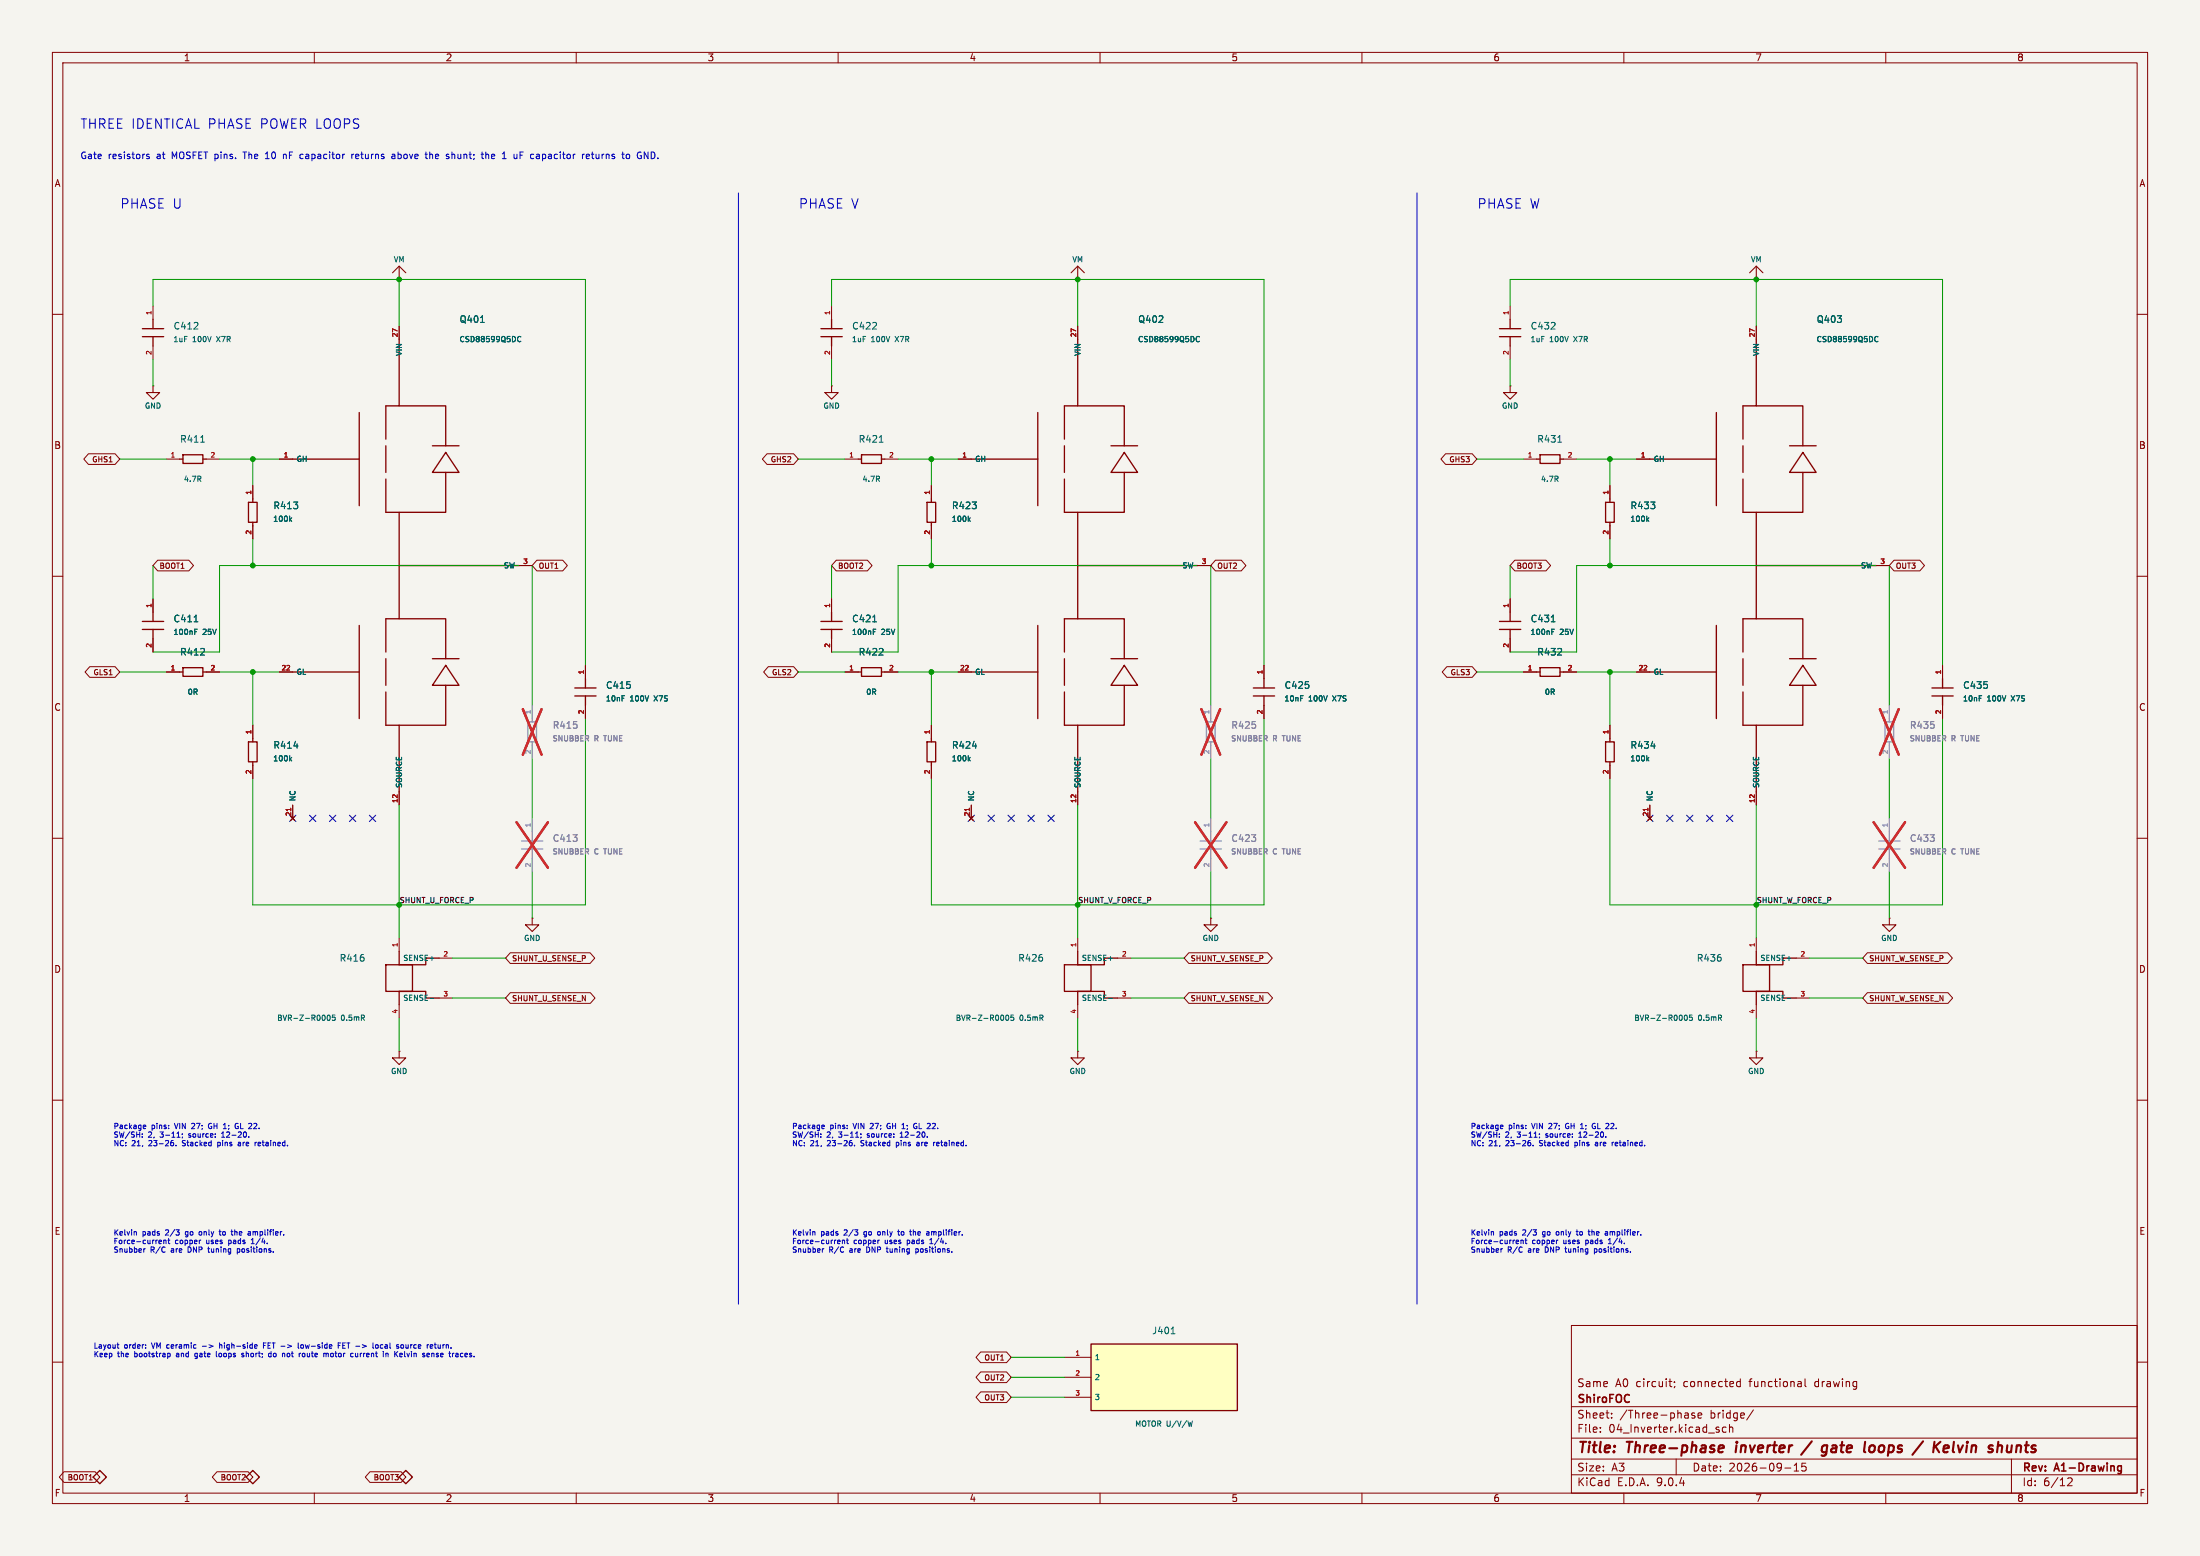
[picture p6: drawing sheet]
<svg xmlns="http://www.w3.org/2000/svg" width="420mm" height="297mm" viewBox="0 0 420 297" stroke-linecap="round" stroke-linejoin="round" font-family="sans-serif">
<path d="M0 0h420v297h-420z" fill="#f5f4ef" stroke="#f5f4ef" stroke-width=".19"/>
<g fill="none" stroke="#840000" stroke-width=".19">
<path d="M10 10h400v277h-400zM12 12h396v273h-396zM60 10v2M110 10v2M160 10v2M210 10v2M260 10v2M310 10v2M360 10v2M29.2 58.4v2.6M76.2 53.3h.1M158.7 58.4v2.6"/>
<path d="M205.7 53.3h.1M335.3 53.3h.1M10 60h2M29.2 73.7h.1M29.2 66v2.6M76.2 62.2v2.6M158.7 73.7h.1M158.7 66v2.6M205.7 62.2v2.6M335.3 62.2v2.6M408 60h2M31.7 87.6h2.6"/>
<path d="M39.4 87.6h2.5M48.3 92.7v2.6M53.3 87.6h2.6M161.3 87.6h2.5M168.9 87.6h2.5M177.8 92.7v2.6M182.9 87.6h2.5M290.8 87.6h2.6M298.4 87.6h2.6M307.3 92.7v2.6M312.4 87.6h2.6M10 110h2"/>
<path d="M29.2 114.3v2.5M48.3 100.3v2.6M99.1 108h2.5M158.7 114.3v2.5M177.8 100.3v2.6M228.6 108h2.5M288.3 114.3v2.5M307.3 100.3v2.6M358.1 108h2.6M408 110h2M29.2 121.9v2.6M31.7 128.3h2.6"/>
<path d="M39.4 128.3h2.5M48.3 138.4v2.6M53.3 128.3h2.6M111.8 127v2.5M111.8 134.6v2.6M158.7 121.9v2.6M161.3 128.3h2.5M168.9 128.3h2.5M177.8 138.4v2.6M182.9 128.3h2.5M241.3 127v2.5M241.3 134.6v2.6"/>
<path d="M288.3 121.9v2.6M290.8 128.3h2.6M298.4 128.3h2.6M307.3 138.4v2.6M312.4 128.3h2.6M370.8 127v2.5M370.8 134.6v2.6M10 160h2M48.3 146.1v2.5M55.5 155.8l.8 .8M55.9 153.7v2.5M56.3 155.8l-.8 .8"/>
<path d="M76.2 151.1v2.6M177.8 146.1v2.5M185 155.8l.8 .8M185.4 153.7v2.5M185.8 155.8l-.8 .8M205.7 151.1v2.6M307.3 146.1v2.5M314.6 155.8l.7 .8M315 153.7v2.5M315.3 155.8l-.7 .8M335.3 151.1v2.6M408 160h2"/>
<path d="M76.2 179.1v2.5M101.6 175.3h.1M205.7 179.1v2.5M231.1 175.3h.1M335.3 179.1v2.5M360.7 175.3h.1M76.2 191.8v2.5M83.8 182.9h2.6M83.8 190.5h2.6M205.7 191.8v2.5M213.4 182.9h2.5M213.4 190.5h2.5"/>
<path d="M335.3 191.8v2.5M342.9 182.9h2.5M342.9 190.5h2.5M10 210h2M76.2 200.7h.1M205.7 200.7h.1M335.3 200.7h.1M408 210h2M300 253h108v32h-108zM10 260h2M300 278.5h108M300 274.5h108"/>
<path d="M300 268.5h108M305.5 273.2v.2M305.5 272.5v.1M307.7 270.5v.2M307.7 269.8v.1M318.6 263.7h.6M318.9 264.6l.3 .1M319.7 263.8v.1M319.7 264.6l-.1 .3M320 278.5v3M322.2 269.8l.1 .9M322.3 270.6l-.1 .1"/>
<path d="M322.3 270l-.1 .1M323.5 269.8l-.3-.1-.3 .2 .1 .2 .5 .2v.3h-.6M324.2 270.2l.7-.2-.1-.2-.4-.1-.2 .2v.7h.6M328 272.9l.2 .2-.2 .3M328 272.4l.2 .1M329.5 272.5l-.4-.1-.3 .3 .1 .6h.6M330.2 272.5l.2-.1 .3 .1 .1 .9M330.2 271.9v1.5M331.7 263.8h.5M331.7 264.6h.5M332.2 263.2v1.5M334.7 269.1l-1.3 1.9"/>
<path d="M342.5 279.7l.4-.4v1.5M343.7 263.7l.2 .2v.8M343.9 264.6l-.2 .1M343.9 264l-.2 .1M344.6 263.2v1.3l.2 .2M344.7 279.3h-.7l-.1 .7 .3-.1h.5l.1 .2-.1 .5-.2 .2-.6-.2M384 278.5v6.5M408 260h2M60 285v2M110 285v2M160 285v2M210 285v2"/>
<path d="M260 285v2M300 281.5h108M310 285v2M340.7 280.2h1.2M342.5 280.8h.9M360 285v2M395.6 282.4l-.1 .3-.8 .9h.9"/>
</g>
<path d="M404.5 279.8l.5 .1M405 279.8v1.2l-.2 .2-.3 .1M405 280.7l-.5 .1" fill="none" stroke="#840000" stroke-width=".3"/>
<g fill="none" stroke="#840000" stroke-width=".4">
<path d="M328.1 277.1h.8M328.3 276l.5-.1 .2 .1 .1 .3-1 .2M331.5 275.9l-.2 1.3M345.9 275.1l-2.1 2.6M348.1 276h.7M348.7 277.1l-.6 .1M348.8 275.9l-.2 1.6a.62 .62 0 0 1-.7 .4M357 276.1a.52 .52 0 0 1 .5-.2 .52 .52 0 0 1 .4 .4v.5a.6 .6 0 0 1-.9 .3M371.4 275.9l.6 .1v.3l-1 .2M371.8 277.1l-.2 .1M373 275.2l-.2 1.7 .2 .3M383.9 277a.57 .57 0 0 1-.7 .1"/>
<path d="M384.1 275.9l-.2 1.3"/>
</g>
<g fill="none" stroke="#840000" stroke-width=".2">
<path d="M74.9 52.1l1.3-1.3 1.3 1.3M76.2 50.8v2.5M204.5 52.1l1.2-1.3 1.3 1.3M205.7 50.8v2.5M334 52.1l1.3-1.3 1.2 1.3M335.3 50.8v2.5M27.9 74.9h2.6l-1.3 1.3zM29.2 73.7v1.2M157.5 74.9h2.5l-1.3 1.3zM158.7 73.7v1.2M100.3 176.5h2.6l-1.3 1.3zM101.6 175.3v1.2"/>
<path d="M229.9 176.5h2.5l-1.3 1.3zM231.1 175.3v1.2M359.4 176.5h2.5l-1.2 1.3zM360.7 175.3v1.2M74.9 201.9h2.6l-1.3 1.3zM76.2 200.7v1.2M204.5 201.9h2.5l-1.3 1.3zM205.7 200.7v1.2M334 201.9h2.5l-1.2 1.3zM335.3 200.7v1.2"/>
</g>
<g fill="none" stroke="#9c9b98" stroke-width=".25">
<path d="M100.8 137.8h1.6v3.8h-1.6zM101.6 137.2v.6M230.3 137.8h1.7v3.8h-1.7zM231.1 137.2v.6M359.9 137.8h1.6v3.8h-1.6zM360.7 137.2v.6M101.6 141.6v.6M101.6 158.8v1.7M231.1 141.6v.6M231.1 158.8v1.7M360.7 141.6v.6M360.7 158.8v1.7"/>
<path d="M99.6 160.5h4M99.6 162.1h4M101.6 162.1v1.7M229.1 160.5h4.1M229.1 162.1h4.1M231.1 162.1v1.7M358.6 160.5h4.1M358.6 162.1h4.1M360.7 162.1v1.7"/>
</g>
<path d="M101.6 134.6v2.6M231.1 134.6v2.6M360.7 134.6v2.6M101.6 142.2v2.6M101.6 156.2v2.6M231.1 142.2v2.6M231.1 156.2v2.6M360.7 142.2v2.6M360.7 156.2v2.6M101.6 163.8v2.6M231.1 163.8v2.6M360.7 163.8v2.6" fill="none" stroke="#9c9b98" stroke-width=".19"/>
<path d="M99.8 135.4l3.6 8.6M103.4 135.4l-3.6 8.6M229.3 135.4l3.6 8.6M232.9 135.4l-3.6 8.6M358.9 135.4l3.6 8.6M362.5 135.4l-3.6 8.6M98.6 156.9l6 8.7M104.6 156.9l-6 8.7M228.1 156.9l6 8.7M234.1 156.9l-6 8.7M357.7 156.9l6 8.7M363.7 156.9l-6 8.7" fill="none" stroke="#e12e31" stroke-width=".46"/>
<g fill="none" stroke="#840000" stroke-width=".25">
<path d="M27.2 62.7h4M27.2 64.3h4M29.2 61v1.7M29.2 64.3v1.7M68.6 78.7v17.8M76.2 64.8v12.7h-2.5v6.3M76.2 77.5h8.9v7.6M156.7 62.7h4.1M156.7 64.3h4.1M158.7 61v1.7M158.7 64.3v1.7M198.1 78.7v17.8"/>
<path d="M205.7 64.8v12.7h-2.5v6.3M205.7 77.5h8.9v7.6M327.7 78.7v17.8M335.3 64.8v12.7h-2.6v6.3M335.3 77.5h8.9v7.6M34.3 87.6h.6M34.9 86.8h3.8v1.7h-3.8zM38.7 87.6h.7M47.4 95.9h1.7v3.8h-1.7zM48.3 95.3v.6M48.3 99.7v.6M55.9 87.6h12.7"/>
<path d="M73.7 91.4v6.4h2.5v10.2M73.7 85.1v5.1M82.5 85.1h5.1M85.1 90.2v7.6h-8.9M85.1 86.4l2.5 3.8h-5.1zM163.8 87.6h.7M164.5 86.8h3.8v1.7h-3.8zM168.3 87.6h.6M177 95.9h1.6v3.8h-1.6zM177.8 95.3v.6M177.8 99.7v.6M185.4 87.6h12.7"/>
<path d="M203.2 91.4v6.4h2.5v10.2M203.2 85.1v5.1M212.1 85.1h5.1M214.6 90.2v7.6h-8.9M214.6 86.4l2.6 3.8h-5.1zM293.4 87.6h.6M294 86.8h3.8v1.7h-3.8zM297.8 87.6h.6M306.5 95.9h1.7v3.8h-1.7zM307.3 95.3v.6M307.3 99.7v.6M315 87.6h12.7"/>
<path d="M332.7 91.4v6.4h2.6v10.2M332.7 85.1v5.1M341.6 85.1h5.1M344.2 90.2v7.6h-8.9M344.2 86.4l2.5 3.8h-5.1zM27.2 118.6h4M29.2 116.8v1.8M68.6 119.4v17.8M76.2 108v10.1h-2.5v6.4M76.2 118.1h8.9v7.6M76.2 108h22.9M156.7 118.6h4.1"/>
<path d="M158.7 116.8v1.8M198.1 119.4v17.8M205.7 108v10.1h-2.5v6.4M205.7 118.1h8.9v7.6M205.7 108h22.9M286.3 118.6h4M288.3 116.8v1.8M327.7 119.4v17.8M335.3 108v10.1h-2.6v6.4M335.3 118.1h8.9v7.6M335.3 108h22.8M27.2 120.1h4"/>
<path d="M29.2 120.1v1.8M34.3 128.3h.6M34.9 127.4h3.8v1.7h-3.8zM38.7 128.3h.7M55.9 128.3h12.7M73.7 132.1v6.3h2.5v12.7M73.7 125.7v5.1M82.5 125.7h5.1M85.1 130.8v7.6h-8.9M85.1 127l2.5 3.8h-5.1zM109.7 131.3h4.1M109.7 132.8h4.1"/>
<path d="M111.8 129.5v1.8M111.8 132.8v1.8M156.7 120.1h4.1M158.7 120.1v1.8M163.8 128.3h.7M164.5 127.4h3.8v1.7h-3.8zM168.3 128.3h.6M185.4 128.3h12.7M203.2 132.1v6.3h2.5v12.7M203.2 125.7v5.1M212.1 125.7h5.1M214.6 130.8v7.6h-8.9"/>
<path d="M214.6 127l2.6 3.8h-5.1zM239.3 131.3h4M239.3 132.8h4M241.3 129.5v1.8M241.3 132.8v1.8M286.3 120.1h4M288.3 120.1v1.8M293.4 128.3h.6M294 127.4h3.8v1.7h-3.8zM297.8 128.3h.6M315 128.3h12.7M332.7 132.1v6.3h2.6v12.7"/>
<path d="M332.7 125.7v5.1M341.6 125.7h5.1M344.2 130.8v7.6h-8.9M344.2 127l2.5 3.8h-5.1zM368.8 131.3h4.1M368.8 132.8h4.1M370.8 129.5v1.8M370.8 132.8v1.8M47.4 141.6h1.7v3.8h-1.7zM48.3 141v.6M48.3 145.4v.7M177 141.6h1.6v3.8h-1.6z"/>
<path d="M177.8 141v.6M177.8 145.4v.7M306.5 141.6h1.7v3.8h-1.7zM307.3 141v.6M307.3 145.4v.7M73.7 184.2h5v5h-5zM76.2 181.6v2.6h5.1v-1.3h2.5M83.8 190.5h-2.5v-1.3h-5.1v2.6M203.2 184.2h5.1v5h-5.1zM205.7 181.6v2.6h5.1v-1.3h2.6M213.4 190.5h-2.6v-1.3h-5.1v2.6M332.7 184.2h5.1v5h-5.1z"/>
<path d="M335.3 181.6v2.6h5.1v-1.3h2.5M342.9 190.5h-2.5v-1.3h-5.1v2.6M17.8 281.9l1.2-1.2 1.3 1.2-1.3 1.3zM47 281.9l1.3-1.2 1.2 1.2-1.2 1.3zM76.2 281.9l1.3-1.2 1.2 1.2-1.2 1.3z"/>
</g>
<g fill="none" stroke="#006464" stroke-width=".19">
<path d="M91.7 61.5h.8M98.8 65l.3 .2 .3-.1M99.4 64.3l-.3-.1-.3 .3M228.4 65l.3 .2 .3-.1M229 64.3l-.3-.1-.3 .3M357.9 65l.3 .2 .3-.1M358.5 64.3l-.3-.1-.3 .3M38.3 84.4h.7M55.4 99.1l.3 .4M55.7 98.8l-.4 .4M167.9 84.4h.7M184.9 99.1l.3 .4"/>
<path d="M185.2 98.8l-.4 .4M297.4 84.4h.7M314.5 99.1l.3 .4M314.8 98.8l-.4 .4M37.1 118.7h.7M166.6 118.7h.7M296.1 118.7h.8M37.2 120.6h.3M37.2 120.1h.5M118.8 132.8h.4M166.7 120.6h.4M166.7 120.1h.5"/>
<path d="M248.3 132.8h.5M296.3 120.6h.3M296.3 120.1h.4M377.8 132.8h.5M55.4 144.9l.3 .3M55.7 144.6l-.4 .4M56.1 142.4h.8M184.9 144.9l.3 .3M185.2 144.6l-.4 .4M185.7 142.4h.7M314.5 144.9l.3 .3M314.8 144.6l-.4 .4"/>
<path d="M315.2 142.4h.8M62.6 193.9l.1-.1a.54 .54 0 0 1 .3 .5 .54 .54 0 0 1-.3 .5l-.2-.4zM64 193.8h-.5l-.1 .4h.5l.1 .5-.2 .1-.4-.1M82.1 190.6h.7M192.1 193.9l.1-.1a.54 .54 0 0 1 .4 .5 .54 .54 0 0 1-.4 .5l-.2-.4zM193.5 193.8h-.5v.4h.4l.1 .5-.1 .1-.4-.1M211.6 190.6h.8M321.6 193.9l.2-.1a.54 .54 0 0 1 .3 .5 .54 .54 0 0 1-.3 .5l-.3-.4zM323 193.8h-.4l-.1 .4h.5v.5l-.1 .1-.4-.1M341.1 190.6h.8"/>
</g>
<path d="M55.5 154.3v.5M185 154.3v.5M314.6 154.3v.5" fill="none" stroke="#a90000" stroke-width=".19"/>
<path d="M208.3 256.5h27.9v12.7h-27.9z" fill="#ffffc2"/>
<path d="M286.3 62.7h4M286.3 64.3h4M288.3 61v1.7M288.3 64.3v1.7M208.3 256.5h27.9v12.7h-27.9z" fill="none" stroke="#840000" stroke-width=".25"/>
<g fill="none" stroke="#840000" stroke-width=".19">
<path d="M288.3 58.4v2.6M76.2 62.2v2.6M205.7 62.2v2.6M288.3 73.7h.1M288.3 66v2.6M335.3 62.2v2.6M16.9 86.6h5.1l.9 1-.9 1h-5.1l-.9-1zM48.3 92.7v2.6M53.3 87.6h2.6M146.4 86.6h5.1l.9 1-.9 1h-5.1l-.9-1zM177.8 92.7v2.6M182.9 87.6h2.5"/>
<path d="M276 86.6h5.1l.8 1-.8 1h-5.1l-.9-1zM307.3 92.7v2.6M312.4 87.6h2.6M29.2 114.3v2.5M30.1 106.9h6l.8 1.1-.8 1h-6l-.9-1zM48.3 100.3v2.6M99.1 108h2.5M102.5 106.9h4.9l.9 1.1-.9 1h-4.9l-.9-1zM158.7 114.3v2.5M159.6 106.9h6l.9 1.1-.9 1h-6l-.9-1zM177.8 100.3v2.6M228.6 108h2.5"/>
<path d="M232 106.9h5l.9 1.1-.9 1h-5l-.9-1zM288.3 114.3v2.5M289.2 106.9h5.9l.9 1.1-.9 1h-5.9l-.9-1zM307.3 100.3v2.6M358.1 108h2.6M361.6 106.9h4.9l.9 1.1-.9 1h-4.9l-.9-1zM17.1 127.3h4.9l.9 1-.9 1h-4.9l-.9-1zM29.2 121.9v2.6M31.7 128.3h2.6M39.4 128.3h2.5M48.3 138.4v2.6M53.3 128.3h2.6"/>
<path d="M111.8 127v2.5M111.8 134.6v2.6M146.7 127.3h4.8l.9 1-.9 1h-4.8l-.9-1zM158.7 121.9v2.6M161.3 128.3h2.5M168.9 128.3h2.5M177.8 138.4v2.6M182.9 128.3h2.5M241.3 127v2.5M241.3 134.6v2.6M276.2 127.3h4.9l.8 1-.8 1h-4.9l-.9-1zM288.3 121.9v2.6"/>
<path d="M290.8 128.3h2.6M298.4 128.3h2.6M307.3 138.4v2.6M312.4 128.3h2.6M370.8 127v2.5M370.8 134.6v2.6M48.3 146.1v2.5M55.5 155.8l.8 .8M55.9 153.7v2.5M56.3 155.8l-.8 .8M76.2 151.1v2.6M177.8 146.1v2.5"/>
<path d="M185 155.8l.8 .8M185.4 153.7v2.5M185.8 155.8l-.8 .8M205.7 151.1v2.6M307.3 146.1v2.5M314.6 155.8l.7 .8M315 153.7v2.5M315.3 155.8l-.7 .8M335.3 151.1v2.6M97.4 181.9h15.3l.8 1-.8 1h-15.3l-.9-1zM97.4 189.5h15.3l.9 1-.9 1h-15.3l-.9-1zM226.9 181.9h15.1l.9 1-.9 1h-15.1l-.8-1z"/>
<path d="M226.9 189.5h15.1l.9 1-.9 1h-15.1l-.8-1zM356.5 181.9h15.3l.9 1-.9 1h-15.3l-.9-1zM356.5 189.5h15.4l.9 1-.9 1h-15.4l-.9-1zM187.2 258.1h5l.8 1-.8 1h-5l-.9-1zM203.2 259.1h5.1M187.2 261.9h5l.8 1-.8 1h-5l-.9-1zM187.2 265.7h5l.8 1-.8 1h-5l-.9-1zM203.2 262.9h5.1M203.2 266.7h5.1M12.2 280.9h6l.8 1-.8 1.1h-6l-.9-1.1zM41.4 280.9h6l.9 1-.9 1.1h-6l-.9-1.1zM70.6 280.9h6l.9 1-.9 1.1h-6l-.9-1.1z"/>
</g>
<g fill="none" stroke="#006464" stroke-width=".19">
<path d="M91.7 61.5h.8M98.8 65l.3 .2 .3-.1M99.4 64.3l-.3-.1-.3 .3M228.4 65l.3 .2 .3-.1M229 64.3l-.3-.1-.3 .3M357.9 65l.3 .2 .3-.1M358.5 64.3l-.3-.1-.3 .3M55.4 99.1l.3 .4M55.7 98.8l-.4 .4M184.9 99.1l.3 .4M185.2 98.8l-.4 .4M314.5 99.1l.3 .4"/>
<path d="M314.8 98.8l-.4 .4M37.1 118.7h.7M166.6 118.7h.7M296.1 118.7h.8M37.2 120.6h.3M37.2 120.1h.5M118.8 132.8h.4M166.7 120.6h.4M166.7 120.1h.5M248.3 132.8h.5M296.3 120.6h.3M296.3 120.1h.4"/>
<path d="M377.8 132.8h.5M55.4 144.9l.3 .3M55.7 144.6l-.4 .4M56.1 142.4h.8M184.9 144.9l.3 .3M185.2 144.6l-.4 .4M185.7 142.4h.7M314.5 144.9l.3 .3M314.8 144.6l-.4 .4M315.2 142.4h.8M223.6 254.6h.7M227.6 271.2l-.2 1-.2-.7"/>
</g>
<path d="M287 74.9h2.6l-1.3 1.3zM288.3 73.7v1.2" fill="none" stroke="#840000" stroke-width=".2"/>
<g fill="none" stroke="#0000c2" stroke-width=".19">
<path d="M28.5 29.5l-.3-.1-.2 .2v.2l.5 .1v.3h-.5M46.4 29h.7M50.7 30.3h.7M50.7 29.4l.3-.4v1.3M54.1 29.6l.4-.2 .1 .2M54.1 29.4v.9M57.7 29.4l.2 .1M57.9 30.2l-.2 .1M67.2 29.4v.9M67.5 29.4l-.3 .3M68.3 29.4l-.4 .2 .1 .6 .3 .1M68.5 29.7l-.6 .2"/>
<path d="M74.8 29.5h.5l.1 .8M75.4 29.7l-.4 .1-.2 .2 .2 .3 .4-.1M82 29.6l.4-.2 .2 .2M82 29v1.3M86.3 29v1.3M86.8 29.5l-.3-.1-.2 .2M92.7 29.6l.2-.2 .3 .1 .1 .8M92.7 29v1.3M99.3 29h.6M99.3 29.6h.4M103.6 29.4v1.3M103.6 30.2l.1 .1"/>
<path d="M103.7 29.4l-.1 .1M111.9 30.1l.2 .2 .4-.1M111.9 29.6l.2-.2 .4 .2v.1l-.6 .2M112.9 29.4h.5M113.1 29v1.1l.3 .2M124.8 29.1l-.5-.1v1.3l.5-.1M141 36.8v212.1M270.5 36.8v212.1M27.2 217v.1M27.5 214.8h.3v.2l-.4 .1M27.8 215.4h-.3M33.1 218.2l.1 .3-.2 .2"/>
<path d="M33.6 218.6v.1M34.8 216.4v.1M34.8 218.7h.1M34.8 217v.2M34.8 217.8v.3M36 217l.1 .1M36.1 216.4v.3M36.6 214.5h.1M37.1 214.9l-.6 .5h.7M40.1 214.4a.55 .55 0 0 0-.3 .5 .55 .55 0 0 0 .3 .5M41.6 218.7h.3M41.6 218v1"/>
<path d="M41.9 218l-.3 .1M42.3 217.1h.6M42.6 216.1v1M45.1 214.5h.3M45.3 215h.2v.3l-.4 .1M45.5 218.1h.4v.6M45.9 218.3l-.5 .2 .2 .2h.3M47.5 217v.1M48.9 218h.1M49.6 218l-.3 .2v.5h.3M49.8 218.3l-.5 .1M156.7 217v.1"/>
<path d="M157 214.8h.3l.1 .2-.5 .1M157.3 215.4h-.3M162.6 218.2l.1 .3-.2 .2M163.1 218.6v.1M164.3 216.4v.1M164.3 218.7h.2M164.4 217l-.1 .2M164.4 217.8v.3M165.6 217v.1M165.6 216.4v.3M166.2 214.5h-.1M166.7 214.9l-.6 .5h.6"/>
<path d="M169.7 214.4a.55 .55 0 0 0-.4 .5 .55 .55 0 0 0 .4 .5M171.1 218.7h.3M171.1 218v1M171.4 218l-.3 .1M171.8 217.1h.6M172.1 216.1v1M174.6 214.5h.4M174.8 215h.2v.3l-.4 .1M175 218.1h.4l.1 .6M175.5 218.3l-.5 .2 .1 .2h.4M177 217v.1M178.4 218h.1"/>
<path d="M179.1 218l-.3 .2 .1 .5h.2M179.3 218.3l-.5 .1M286.2 217v.1M286.6 214.8h.3v.2l-.5 .1M286.9 215.4h-.3M292.2 218.2v.3l-.2 .2M292.7 218.6v.1M293.9 216.4v.1M293.9 218.7h.1M293.9 217l-.1 .2M293.9 217.8v.3M295.1 217l.1 .1"/>
<path d="M295.1 216.4v.3M295.7 214.5h.1M296.2 214.9l-.6 .5h.7M299.2 214.4a.55 .55 0 0 0-.3 .5 .55 .55 0 0 0 .3 .5M300.7 218v1M300.7 218.7h.2M300.9 218l-.2 .1M301.4 217.1h.6M301.7 216.1v1M304.1 214.5h.4M304.4 215h.2v.3l-.5 .1M304.6 218.1h.4v.6"/>
<path d="M305 218.3l-.5 .2 .2 .2h.3M306.6 217v.1M308 218h.1M308.7 218l-.4 .2 .1 .5h.3M308.8 218.3l-.5 .1M25.8 235.1l.2 .1v.6M27.4 238.4v.6M27.7 238.4l-.3 .1M30.7 236.7l.1 .3-.4 .1M30.8 237.3l-.3 .1M31.3 236.8h.4v.6M31.3 236.7v.7"/>
<path d="M32 236.7h.4M32.2 236.4v.8l.2 .2M35.4 235.2v.5M35.9 238v1h.3M38.2 236.7h.1M38.3 235.1l-.3 .2v.4l.3 .1M39.6 238.4h.4M39.8 238v.9l.2 .1M41.8 235.1h.4M42 234.7v.9l.2 .2M43.7 236.7v1M43.7 237.3l.1 .1"/>
<path d="M43.8 236.7l-.1 .1M44.8 234.7v1.1M45 235.1l-.2 .1M45.3 238.4v1M45.8 238.5l-.1 .5h-.4M48 237.4h.5M48 236.7l.3-.3v1M48.3 235.1v.7M48.4 235.1l-.1 .1M155.3 235.1l.3 .1v.6M157 238.4v.6M157.3 238.4l-.3 .1"/>
<path d="M160.2 236.7l.2 .3-.5 .1M160.3 237.3l-.3 .1M160.8 236.8h.4v.6M160.8 236.7v.7M161.6 236.7h.4M161.7 236.4v.8l.3 .2M165 235.2v.5M165.5 238v1h.2M167.8 236.7h.1M167.9 235.1l-.4 .2 .1 .4 .3 .1M169.2 238.4h.4M169.3 238v.9l.3 .1"/>
<path d="M171.4 235.1h.3M171.5 234.7v.9l.2 .2M173.2 236.7v1M173.2 237.3l.1 .1M173.3 236.7l-.1 .1M174.4 234.7v1.1M174.5 235.1l-.1 .1M174.8 238.4v1M175.3 238.5l-.1 .5h-.4M177.5 237.4h.6M177.5 236.7l.3-.3v1M177.8 235.1v.7"/>
<path d="M178 235.1l-.2 .1M284.8 235.1l.3 .1v.6M286.5 238.4v.6M286.8 238.4l-.3 .1M289.8 236.7l.1 .3-.5 .1M289.9 237.3l-.3 .1M290.3 236.7v.7M290.3 236.8h.4l.1 .6M291.1 236.7h.4M291.3 236.4v.8l.2 .2M294.5 235.2v.5M295 238v1h.2"/>
<path d="M297.3 236.7h.1M297.4 235.1l-.3 .2v.4l.3 .1M298.7 238.4h.4M298.9 238v.9l.2 .1M300.9 235.1h.4M301 234.7v.9l.3 .2M302.7 236.7v1M302.7 237.3l.1 .1M302.8 236.7l-.1 .1M303.9 234.7v1.1M304 235.1l-.1 .1M304.4 238.4v1"/>
<path d="M304.9 238.5l-.1 .5h-.4M307 237.4h.6M307 236.7l.3-.3v1M307.4 235.1v.7M307.5 235.1l-.1 .1M22.3 256.7h.4M22.5 257.2l.2 .1M27.8 257.2v.1M27.8 256.7v.1M32.1 258.3l.4 .2-.1 .4-.3 .1M33.7 258.6v.3M37.2 259.3h.3"/>
<path d="M37.6 258.3l-.4 .2v.4l.4 .1M38.6 257h.8M41.3 258v.8l.1 .2M41.8 258.4v.5M41.9 256.8l.4-.1 .1 .6M41.9 256.3v1M46.1 258.5l.5 .3-.2 .2-.3-.1M48.9 256.7l.2 .2-.5 .1M49 257.3h-.1M50.3 256.8h.3M50.8 256.3h-.5v1M51.3 258.8l.2 .2 .2-.1"/>
<path d="M51.7 258.4l-.2-.1-.2 .2M51.7 258v1M52.4 258.3l-.2 .2v.3l.2 .2M55.2 258.4l-.2-.1-.2 .2 .1 .4h.3M56.9 256.3v.9l.2 .1M57.5 256.7h.2l.2 .2v.3l-.2 .1-.3-.1zM58 258.3l.2 .2v.3l-.2 .2M58.7 258.3v.6M63.6 258.5l-.1-.2-.4 .2 .1 .4 .3 .1 .1-.2M64.6 256.8h.3M65.1 256.3h-.5v1M65.4 256.8h.4"/>
<path d="M65.9 256.3h-.5v1h.5M68.3 258.9l-.3 .1M68.3 258.3v.7M68.8 258.3v.7M69.1 258.3l-.3 .2M71.8 256.7h.2l.2 .2v.3l-.4 .1M73.1 256.7h-.3l-.2 .2 .1 .4h.4M75.4 258v1M75.9 258l-.5 .5M77 256.7l.1 .2-.1 .4M77.5 256.7v.6l.4-.1M77.7 258.3l.2 .7 .3-.7"/>
<path d="M77.9 256.7v.6M82.6 258.3l.3 .1v.6M82.9 256.7h.4M83 256.3v.9M83.1 257.3h.2M83.3 258.9l.3 .1M83.6 258.3l-.3 .1 .3 .2M83.6 256.7l.1 .6 .4-.1M84.1 256.7v.6M85.8 258v.8M88.1 258.3l.3 .1M88.4 258.9l-.3 .1"/>
<path d="M88.8 258.4v.5M89.2 258.5l-.4 .1"/>
</g>
<g fill="none" stroke="#009600" stroke-width=".19">
<path d="M29.2 58.4v-5.1h82.6v73.7M76.2 53.3v8.9M158.7 58.4v-5.1h82.6v73.7M205.7 53.3v8.9M288.3 58.4v-5.1h82.5v73.7M335.3 53.3v8.9M29.2 68.6v5.1M158.7 68.6v5.1M288.3 68.6v5.1M22.9 87.6h8.8M41.9 87.6h11.4M48.3 87.6v5.1"/>
<path d="M152.4 87.6h8.9M171.4 87.6h11.5M177.8 87.6v5.1M281.9 87.6h8.9M301 87.6h11.4M307.3 87.6v5.1M29.2 108v6.3M48.3 102.9v5.1M158.7 108v6.3M177.8 102.9v5.1M288.3 108v6.3M307.3 102.9v5.1"/>
<path d="M22.9 128.3h8.8M29.2 124.5h12.7v-16.5h59.7v26.6M41.9 128.3h11.4M48.3 128.3v10.1M111.8 137.2v35.5h-63.5v-24.1M152.4 128.3h8.9M158.7 124.5h12.7v-16.5h59.7v26.6M171.4 128.3h11.5M177.8 128.3v10.1M241.3 137.2v35.5h-63.5v-24.1M281.9 128.3h8.9M288.3 124.5h12.7v-16.5h59.7v26.6"/>
<path d="M301 128.3h11.4M307.3 128.3v10.1M370.8 137.2v35.5h-63.5v-24.1M76.2 153.7v25.4M101.6 144.8v11.4M205.7 153.7v25.4M231.1 144.8v11.4M335.3 153.7v25.4M360.7 144.8v11.4M101.6 166.4v8.9M231.1 166.4v8.9M360.7 166.4v8.9"/>
<path d="M76.2 194.3v6.4M86.4 182.9h10.1M86.4 190.5h10.1M205.7 194.3v6.4M215.9 182.9h10.2M215.9 190.5h10.2M335.3 194.3v6.4M345.4 182.9h10.2M345.4 190.5h10.2M193 259.1h10.2M193 262.9h10.2M193 266.7h10.2"/>
</g>
<g fill="none" stroke="#000084" stroke-width=".19">
<path d="M55.3 155.6l1.2 1.2M56.5 155.6l-1.2 1.2M59.1 155.6l1.2 1.2M60.3 155.6l-1.2 1.2M62.9 155.6l1.2 1.2M64.1 155.6l-1.2 1.2M66.7 155.6l1.2 1.2M67.9 155.6l-1.2 1.2M70.5 155.6l1.2 1.2M71.7 155.6l-1.2 1.2M184.8 155.6l1.2 1.2M186 155.6l-1.2 1.2"/>
<path d="M188.6 155.6l1.2 1.2M189.8 155.6l-1.2 1.2M192.4 155.6l1.2 1.2M193.6 155.6l-1.2 1.2M196.2 155.6l1.3 1.2M197.5 155.6l-1.3 1.2M200.1 155.6l1.2 1.2M201.3 155.6l-1.2 1.2M314.4 155.6l1.2 1.2M315.6 155.6l-1.2 1.2M318.2 155.6l1.2 1.2M319.4 155.6l-1.2 1.2"/>
<path d="M322 155.6l1.2 1.2M323.2 155.6l-1.2 1.2M325.8 155.6l1.2 1.2M327 155.6l-1.2 1.2M329.6 155.6l1.2 1.2M330.8 155.6l-1.2 1.2"/>
</g>
<path d="M55.5 154.3v.5M185 154.3v.5M314.6 154.3v.5" fill="none" stroke="#a90000" stroke-width=".19"/>
<path d="M101.6 134.6v2.6M231.1 134.6v2.6M360.7 134.6v2.6M101.6 142.2v2.6M101.6 156.2v2.6M231.1 142.2v2.6M231.1 156.2v2.6M360.7 142.2v2.6M360.7 156.2v2.6M101.6 163.8v2.6M231.1 163.8v2.6M360.7 163.8v2.6" fill="none" stroke="#9c9b98" stroke-width=".19"/>
<path d="M99.8 135.4l3.6 8.6M103.4 135.4l-3.6 8.6M229.3 135.4l3.6 8.6M232.9 135.4l-3.6 8.6M358.9 135.4l3.6 8.6M362.5 135.4l-3.6 8.6M98.6 156.9l6 8.7M104.6 156.9l-6 8.7M228.1 156.9l6 8.7M234.1 156.9l-6 8.7M357.7 156.9l6 8.7M363.7 156.9l-6 8.7" fill="none" stroke="#e12e31" stroke-width=".46"/>
<g fill="#009600" stroke="#009600" stroke-width=".19">
<circle cx="76.2" cy="53.3" r=".46"/>
<circle cx="205.7" cy="172.7" r=".46"/>
<circle cx="177.8" cy="108" r=".46"/>
<circle cx="205.7" cy="53.3" r=".46"/>
<circle cx="177.8" cy="128.3" r=".46"/>
<circle cx="177.8" cy="87.6" r=".46"/>
<circle cx="76.2" cy="172.7" r=".46"/>
<circle cx="307.3" cy="87.6" r=".46"/>
<circle cx="307.3" cy="108" r=".46"/>
<circle cx="307.3" cy="128.3" r=".46"/>
<circle cx="335.3" cy="53.3" r=".46"/>
<circle cx="48.3" cy="87.6" r=".46"/>
<circle cx="48.3" cy="108" r=".46"/>
<circle cx="48.3" cy="128.3" r=".46"/>
<circle cx="335.3" cy="172.7" r=".46"/>
</g>
<g font-size="2.8" fill="#840000">
<text x="301" y="277.9">Title:</text>
<text x="310.6" y="277.9">Three-phase</text>
<text x="332.2" y="277.9">inverter</text>
<text x="345.9" y="277.9">/</text>
<text x="350.3" y="277.9">gate</text>
<text x="359.1" y="277.9">loops</text>
<text x="369.5" y="277.9">/</text>
<text x="373.9" y="277.9">Kelvin</text>
<text x="385.3" y="277.9">shunts</text>
</g>
<g font-size="2.5" fill="#0000c2">
<text x="15.2" y="24.9">THREE IDENTICAL PHASE POWER LOOPS</text>
<text x="22.9" y="40.1">PHASE U</text>
<text x="152.4" y="40.1">PHASE V</text>
<text x="281.9" y="40.1">PHASE W</text>
</g>
<g font-size="2.1" fill="#840000">
<text x="301" y="268.2">ShiroFOC</text>
<text x="301" y="265">Same</text>
<text x="308.4" y="265">A0 circuit;</text>
<text x="321.5" y="265">connected</text>
<text x="334.3" y="265">functional</text>
<text x="346.8" y="265">drawing</text>
<text x="301" y="273.7">File:</text>
<text x="301" y="271">Sheet:</text>
<text x="307.1" y="273.7">04_Inverter.kicad_sch</text>
<text x="309.2" y="271">/Three-phase</text>
<text x="326.5" y="271">bridge/</text>
<text x="301" y="281.1">Size:</text>
<text x="307.6" y="281.1">A3</text>
<text x="323" y="281.1">Date:</text>
<text x="330" y="281.1">2026-09-15</text>
<text x="386" y="281.3">Rev:</text>
<text x="392.4" y="281.3">A1-Drawing</text>
<text x="301" y="283.9">KiCad</text>
<text x="308.7" y="283.9">E.D.A.</text>
<text x="316.3" y="283.9">9.0.4</text>
<text x="386" y="283.9">Id:</text>
<text x="390.1" y="283.9">6/12</text>
</g>
<g font-size="1.8" fill="#840000">
<text x="35" y="11.9">1</text>
<text x="85" y="11.9">2</text>
<text x="135" y="11.9">3</text>
<text x="185" y="11.9">4</text>
<text x="235" y="11.9">5</text>
<text x="285" y="11.9">6</text>
<text x="335" y="11.9">7</text>
<text x="385" y="11.9">8</text>
<text x="10.3" y="35.9">A</text>
<text x="408.3" y="35.9">A</text>
<text x="10.3" y="85.9">B</text>
<text x="408.2" y="85.9">B</text>
<text x="10.3" y="135.9">C</text>
<text x="408.2" y="135.9">C</text>
<text x="10.3" y="185.9">D</text>
<text x="408.2" y="185.9">D</text>
<text x="10.3" y="235.9">E</text>
<text x="408.3" y="235.9">E</text>
<text x="10.3" y="285.9">F</text>
<text x="35" y="286.9">1</text>
<text x="85" y="286.9">2</text>
<text x="135" y="286.9">3</text>
<text x="185" y="286.9">4</text>
<text x="235" y="286.9">5</text>
<text x="285" y="286.9">6</text>
<text x="335" y="286.9">7</text>
<text x="385" y="286.9">8</text>
<text x="408.3" y="285.9">F</text>
</g>
<g font-size="1.8" fill="#0000c2">
<text x="15.2" y="30.7">Gate</text>
<text x="20.6" y="30.7">resistors</text>
<text x="30" y="30.7">at</text>
<text x="33.1" y="30.7">MOSFET pins.</text>
<text x="47.2" y="30.7">The</text>
<text x="51.5" y="30.7">10</text>
<text x="55.1" y="30.7">nF</text>
<text x="58.5" y="30.7">capacitor</text>
<text x="68.6" y="30.7">returns</text>
<text x="76.5" y="30.7">above</text>
<text x="83.2" y="30.7">the</text>
<text x="87.3" y="30.7">shunt;</text>
<text x="94.3" y="30.7">the</text>
<text x="98.4" y="30.7">1</text>
<text x="100.8" y="30.7">uF</text>
<text x="104.2" y="30.7">capacitor</text>
<text x="114.2" y="30.7">returns</text>
<text x="122.1" y="30.7">to</text>
<text x="125.2" y="30.7">GND.</text>
</g>
<g font-size="1.8" fill="#006464">
<text x="33" y="63.1">C412</text>
<text x="87.6" y="61.8">Q401</text>
<text x="162.6" y="63.1">C422</text>
<text x="217.2" y="61.8">Q402</text>
<text x="292.1" y="63.1">C432</text>
<text x="346.7" y="61.8">Q403</text>
<text x="34.3" y="84.7">R411</text>
<text x="163.8" y="84.7">R421</text>
<text x="293.4" y="84.7">R431</text>
<text x="52.1" y="97.4">R413</text>
<text x="181.6" y="97.4">R423</text>
<text x="311.2" y="97.4">R433</text>
<text x="33" y="119">C411</text>
<text x="162.6" y="119">C421</text>
<text x="292.1" y="119">C431</text>
<text x="34.3" y="125.3">R412</text>
<text x="163.8" y="125.3">R422</text>
<text x="293.4" y="125.3">R432</text>
<text x="115.6" y="131.7">C415</text>
<text x="245.1" y="131.7">C425</text>
<text x="374.7" y="131.7">C435</text>
<text x="52.1" y="143.1">R414</text>
<text x="181.6" y="143.1">R424</text>
<text x="311.2" y="143.1">R434</text>
<text x="64.7" y="183.7">R416</text>
<text x="194.3" y="183.7">R426</text>
<text x="323.8" y="183.7">R436</text>
<text x="219.9" y="254.9">J401</text>
</g>
<g font-size="1.8" fill="#939391">
<text x="105.4" y="139.3">R415</text>
<text x="235" y="139.3">R425</text>
<text x="364.5" y="139.3">R435</text>
<text x="105.4" y="160.9">C413</text>
<text x="235" y="160.9">C423</text>
<text x="364.5" y="160.9">C433</text>
</g>
<g font-size="1.4" fill="#006464">
<text x="75.1" y="50.3">VM</text>
<text x="204.6" y="50.3">VM</text>
<text x="334.1" y="50.3">VM</text>
<text x="33" y="65.5">1uF</text>
<text x="36.8" y="65.5">100V</text>
<text x="41.6" y="65.5">X7R</text>
<text x="87.6" y="65.5">CSD88599Q5DC</text>
<text x="162.5" y="65.5">1uF</text>
<text x="166.3" y="65.5">100V</text>
<text x="171.1" y="65.5">X7R</text>
<text x="217.1" y="65.5">CSD88599Q5DC</text>
<text x="292.1" y="65.5">1uF</text>
<text x="295.8" y="65.5">100V</text>
<text x="300.6" y="65.5">X7R</text>
<text x="346.7" y="65.5">CSD88599Q5DC</text>
<text x="76.9" y="68.1" transform="rotate(-90 76.9 68.1)">VIN</text>
<text x="206.5" y="68.1" transform="rotate(-90 206.5 68.1)">VIN</text>
<text x="336" y="68.1" transform="rotate(-90 336 68.1)">VIN</text>
<text x="27.5" y="78.2">GND</text>
<text x="157.1" y="78.2">GND</text>
<text x="286.6" y="78.2">GND</text>
<text x="56.5" y="88.4">GH</text>
<text x="186.1" y="88.4">GH</text>
<text x="315.6" y="88.4">GH</text>
<text x="35" y="92.2">4.7R</text>
<text x="164.5" y="92.2">4.7R</text>
<text x="294.1" y="92.2">4.7R</text>
<text x="52" y="99.8">100k</text>
<text x="181.6" y="99.8">100k</text>
<text x="311.1" y="99.8">100k</text>
<text x="96" y="108.7">SW</text>
<text x="225.6" y="108.7">SW</text>
<text x="355.1" y="108.7">SW</text>
<text x="33" y="121.4">100nF</text>
<text x="38.7" y="121.4">25V</text>
<text x="162.5" y="121.4">100nF</text>
<text x="168.2" y="121.4">25V</text>
<text x="292.1" y="121.4">100nF</text>
<text x="297.8" y="121.4">25V</text>
<text x="56.5" y="129">GL</text>
<text x="186.1" y="129">GL</text>
<text x="315.6" y="129">GL</text>
<text x="35.7" y="132.8">0R</text>
<text x="115.5" y="134.1">10nF</text>
<text x="120.3" y="134.1">100V</text>
<text x="125.1" y="134.1">X7S</text>
<text x="165.3" y="132.8">0R</text>
<text x="245.1" y="134.1">10nF</text>
<text x="249.8" y="134.1">100V</text>
<text x="254.6" y="134.1">X7S</text>
<text x="294.8" y="132.8">0R</text>
<text x="374.6" y="134.1">10nF</text>
<text x="379.4" y="134.1">100V</text>
<text x="384.2" y="134.1">X7S</text>
<text x="52" y="145.5">100k</text>
<text x="181.6" y="145.5">100k</text>
<text x="311.1" y="145.5">100k</text>
<text x="56.6" y="153" transform="rotate(-90 56.6 153)">NC</text>
<text x="76.9" y="150.5" transform="rotate(-90 76.9 150.5)">SOURCE</text>
<text x="186.2" y="153" transform="rotate(-90 186.2 153)">NC</text>
<text x="206.5" y="150.5" transform="rotate(-90 206.5 150.5)">SOURCE</text>
<text x="315.7" y="153" transform="rotate(-90 315.7 153)">NC</text>
<text x="336" y="150.5" transform="rotate(-90 336 150.5)">SOURCE</text>
<text x="99.9" y="179.8">GND</text>
<text x="229.5" y="179.8">GND</text>
<text x="359" y="179.8">GND</text>
<text x="76.8" y="183.6">SENSE+</text>
<text x="206.4" y="183.6">SENSE+</text>
<text x="335.9" y="183.6">SENSE+</text>
<text x="76.8" y="191.2">SENSE-</text>
<text x="206.4" y="191.2">SENSE-</text>
<text x="335.9" y="191.2">SENSE-</text>
<text x="52.8" y="195">BVR-Z-R0005</text>
<text x="65.1" y="195">0.5mR</text>
<text x="182.3" y="195">BVR-Z-R0005</text>
<text x="194.6" y="195">0.5mR</text>
<text x="311.9" y="195">BVR-Z-R0005</text>
<text x="324.2" y="195">0.5mR</text>
<text x="74.5" y="205.2">GND</text>
<text x="204.1" y="205.2">GND</text>
<text x="333.6" y="205.2">GND</text>
<text x="208.9" y="259.8">1</text>
<text x="208.9" y="263.6">2</text>
<text x="208.9" y="267.4">3</text>
<text x="216.6" y="272.5">MOTOR U/V/W</text>
</g>
<g font-size="1.4" fill="#840000">
<text x="17.4" y="88.4">GHS1</text>
<text x="147" y="88.4">GHS2</text>
<text x="276.5" y="88.4">GHS3</text>
<text x="30.4" y="108.8">BOOT1</text>
<text x="102.7" y="108.8">OUT1</text>
<text x="159.9" y="108.8">BOOT2</text>
<text x="232.3" y="108.8">OUT2</text>
<text x="289.4" y="108.8">BOOT3</text>
<text x="361.8" y="108.8">OUT3</text>
<text x="17.7" y="129.1">GLS1</text>
<text x="147.2" y="129.1">GLS2</text>
<text x="276.8" y="129.1">GLS3</text>
<text x="97.7" y="183.7">SHUNT_U_SENSE_P</text>
<text x="227.2" y="183.7">SHUNT_V_SENSE_P</text>
<text x="356.7" y="183.7">SHUNT_W_SENSE_P</text>
<text x="97.7" y="191.3">SHUNT_U_SENSE_N</text>
<text x="227.2" y="191.3">SHUNT_V_SENSE_N</text>
<text x="356.7" y="191.3">SHUNT_W_SENSE_N</text>
<text x="187.8" y="263.7">OUT2</text>
<text x="187.8" y="259.9">OUT1</text>
<text x="187.8" y="267.5">OUT3</text>
<text x="12.8" y="282.7">BOOT1</text>
<text x="42" y="282.7">BOOT2</text>
<text x="71.2" y="282.7">BOOT3</text>
</g>
<g font-size="1.4" fill="#939391">
<text x="105.4" y="141.7">SNUBBER</text>
<text x="113.5" y="141.7">R</text>
<text x="115.5" y="141.7">TUNE</text>
<text x="234.9" y="141.7">SNUBBER</text>
<text x="243" y="141.7">R</text>
<text x="245" y="141.7">TUNE</text>
<text x="364.5" y="141.7">SNUBBER</text>
<text x="372.5" y="141.7">R</text>
<text x="374.6" y="141.7">TUNE</text>
<text x="105.4" y="163.3">SNUBBER</text>
<text x="113.5" y="163.3">C</text>
<text x="115.5" y="163.3">TUNE</text>
<text x="234.9" y="163.3">SNUBBER</text>
<text x="243" y="163.3">C</text>
<text x="245" y="163.3">TUNE</text>
<text x="364.5" y="163.3">SNUBBER</text>
<text x="372.5" y="163.3">C</text>
<text x="374.6" y="163.3">TUNE</text>
</g>
<g font-size="1.4" fill="#0f0f0f">
<text x="76.2" y="172.4">SHUNT_U_FORCE_P</text>
<text x="205.7" y="172.4">SHUNT_V_FORCE_P</text>
<text x="335.3" y="172.4">SHUNT_W_FORCE_P</text>
</g>
<g font-size="1.4" fill="#0000c2">
<text x="21.6" y="215.9">Package</text>
<text x="29" y="215.9">pins:</text>
<text x="33.6" y="215.9">VIN</text>
<text x="37.1" y="215.9">27;</text>
<text x="40.5" y="215.9">GH 1;</text>
<text x="46.1" y="215.9">GL 22.</text>
<text x="151.1" y="215.9">Package</text>
<text x="158.5" y="215.9">pins:</text>
<text x="163.2" y="215.9">VIN</text>
<text x="166.6" y="215.9">27;</text>
<text x="170" y="215.9">GH 1;</text>
<text x="175.6" y="215.9">GL 22.</text>
<text x="280.7" y="215.9">Package</text>
<text x="288" y="215.9">pins:</text>
<text x="292.7" y="215.9">VIN</text>
<text x="296.1" y="215.9">27;</text>
<text x="299.6" y="215.9">GH 1;</text>
<text x="305.2" y="215.9">GL 22.</text>
<text x="21.6" y="217.5">SW/SH:</text>
<text x="21.6" y="219.1">NC:</text>
<text x="25.2" y="219.1">21,</text>
<text x="28.3" y="217.5">2,</text>
<text x="28.6" y="219.1">23-26.</text>
<text x="30.8" y="217.5">3-11;</text>
<text x="35.3" y="219.1">Stacked</text>
<text x="36.5" y="217.5">source:</text>
<text x="42.2" y="219.1">pins</text>
<text x="43" y="217.5">12-20.</text>
<text x="46.4" y="219.1">are</text>
<text x="49.9" y="219.1">retained.</text>
<text x="151.1" y="217.5">SW/SH:</text>
<text x="151.1" y="219.1">NC:</text>
<text x="154.7" y="219.1">21,</text>
<text x="157.9" y="217.5">2,</text>
<text x="158.2" y="219.1">23-26.</text>
<text x="160.3" y="217.5">3-11;</text>
<text x="164.8" y="219.1">Stacked</text>
<text x="166" y="217.5">source:</text>
<text x="171.8" y="219.1">pins</text>
<text x="172.6" y="217.5">12-20.</text>
<text x="176" y="219.1">are</text>
<text x="179.4" y="219.1">retained.</text>
<text x="280.7" y="217.5">SW/SH:</text>
<text x="280.7" y="219.1">NC:</text>
<text x="284.3" y="219.1">21,</text>
<text x="287.4" y="217.5">2,</text>
<text x="287.7" y="219.1">23-26.</text>
<text x="289.9" y="217.5">3-11;</text>
<text x="294.3" y="219.1">Stacked</text>
<text x="295.6" y="217.5">source:</text>
<text x="301.3" y="219.1">pins</text>
<text x="302.1" y="217.5">12-20.</text>
<text x="305.5" y="219.1">are</text>
<text x="308.9" y="219.1">retained.</text>
<text x="21.6" y="236.2">Kelvin</text>
<text x="21.6" y="237.8">Force-current</text>
<text x="21.6" y="239.4">Snubber</text>
<text x="27.2" y="236.2">pads</text>
<text x="28.8" y="239.4">R/C</text>
<text x="31.8" y="236.2">2/3</text>
<text x="32.9" y="239.4">are</text>
<text x="33.5" y="237.8">copper</text>
<text x="35.9" y="236.2">go</text>
<text x="36.3" y="239.4">DNP</text>
<text x="38.7" y="236.2">only</text>
<text x="39.6" y="237.8">uses</text>
<text x="40.5" y="239.4">tuning</text>
<text x="42.9" y="236.2">to</text>
<text x="44.1" y="237.8">pads</text>
<text x="45.4" y="236.2">the</text>
<text x="46.2" y="239.4">positions.</text>
<text x="48.7" y="237.8">1/4.</text>
<text x="48.8" y="236.2">amplifier.</text>
<text x="151.1" y="236.2">Kelvin</text>
<text x="151.1" y="237.8">Force-current</text>
<text x="151.1" y="239.4">Snubber</text>
<text x="156.8" y="236.2">pads</text>
<text x="158.3" y="239.4">R/C</text>
<text x="161.4" y="236.2">2/3</text>
<text x="162.4" y="239.4">are</text>
<text x="163" y="237.8">copper</text>
<text x="165.4" y="236.2">go</text>
<text x="165.9" y="239.4">DNP</text>
<text x="168.3" y="236.2">only</text>
<text x="169.2" y="237.8">uses</text>
<text x="170" y="239.4">tuning</text>
<text x="172.4" y="236.2">to</text>
<text x="173.6" y="237.8">pads</text>
<text x="175" y="236.2">the</text>
<text x="175.8" y="239.4">positions.</text>
<text x="178.2" y="237.8">1/4.</text>
<text x="178.4" y="236.2">amplifier.</text>
<text x="280.7" y="236.2">Kelvin</text>
<text x="280.7" y="237.8">Force-current</text>
<text x="280.7" y="239.4">Snubber</text>
<text x="286.3" y="236.2">pads</text>
<text x="287.8" y="239.4">R/C</text>
<text x="290.9" y="236.2">2/3</text>
<text x="292" y="239.4">are</text>
<text x="292.5" y="237.8">copper</text>
<text x="294.9" y="236.2">go</text>
<text x="295.4" y="239.4">DNP</text>
<text x="297.8" y="236.2">only</text>
<text x="298.7" y="237.8">uses</text>
<text x="299.5" y="239.4">tuning</text>
<text x="302" y="236.2">to</text>
<text x="303.2" y="237.8">pads</text>
<text x="304.5" y="236.2">the</text>
<text x="305.3" y="239.4">positions.</text>
<text x="307.8" y="237.8">1/4.</text>
<text x="307.9" y="236.2">amplifier.</text>
<text x="17.8" y="257.8">Layout</text>
<text x="23.7" y="257.8">order:</text>
<text x="29.2" y="257.8">VM ceramic</text>
<text x="39.3" y="257.8">-&gt;</text>
<text x="42.9" y="257.8">high-side</text>
<text x="51.5" y="257.8">FET -&gt;</text>
<text x="58.6" y="257.8">low-side</text>
<text x="66.5" y="257.8">FET -&gt;</text>
<text x="73.6" y="257.8">local</text>
<text x="78.4" y="257.8">source</text>
<text x="84.5" y="257.8">return.</text>
<text x="17.8" y="259.4">Keep</text>
<text x="22.5" y="259.4">the</text>
<text x="25.9" y="259.4">bootstrap</text>
<text x="34.1" y="259.4">and</text>
<text x="37.9" y="259.4">gate</text>
<text x="42.2" y="259.4">loops</text>
<text x="47.4" y="259.4">short;</text>
<text x="52.7" y="259.4">do</text>
<text x="55.6" y="259.4">not</text>
<text x="59.1" y="259.4">route</text>
<text x="64" y="259.4">motor</text>
<text x="69.4" y="259.4">current</text>
<text x="75.9" y="259.4">in</text>
<text x="78.3" y="259.4">Kelvin</text>
<text x="83.9" y="259.4">sense</text>
<text x="89.3" y="259.4">traces.</text>
</g>
<g font-size="1.2" fill="#a90000">
<text x="29" y="60.3" transform="rotate(-90 29 60.3)">1</text>
<text x="75.9" y="64.5" transform="rotate(-90 75.9 64.5)">27</text>
<text x="158.5" y="60.3" transform="rotate(-90 158.5 60.3)">1</text>
<text x="205.5" y="64.5" transform="rotate(-90 205.5 64.5)">27</text>
<text x="288" y="60.3" transform="rotate(-90 288 60.3)">1</text>
<text x="335" y="64.5" transform="rotate(-90 335 64.5)">27</text>
<text x="29" y="67.9" transform="rotate(-90 29 67.9)">2</text>
<text x="158.5" y="67.9" transform="rotate(-90 158.5 67.9)">2</text>
<text x="288" y="67.9" transform="rotate(-90 288 67.9)">2</text>
<text x="32.5" y="87.4">1</text>
<text x="40.1" y="87.4">2</text>
<text x="54" y="87.4">1</text>
<text x="162" y="87.4">1</text>
<text x="169.6" y="87.4">2</text>
<text x="183.6" y="87.4">1</text>
<text x="291.5" y="87.4">1</text>
<text x="299.2" y="87.4">2</text>
<text x="313.1" y="87.4">1</text>
<text x="48" y="94.5" transform="rotate(-90 48 94.5)">1</text>
<text x="177.5" y="94.5" transform="rotate(-90 177.5 94.5)">1</text>
<text x="307.1" y="94.5" transform="rotate(-90 307.1 94.5)">1</text>
<text x="48" y="102.2" transform="rotate(-90 48 102.2)">2</text>
<text x="99.8" y="107.7">3</text>
<text x="177.5" y="102.2" transform="rotate(-90 177.5 102.2)">2</text>
<text x="229.3" y="107.7">3</text>
<text x="307.1" y="102.2" transform="rotate(-90 307.1 102.2)">2</text>
<text x="358.8" y="107.7">3</text>
<text x="29" y="116.1" transform="rotate(-90 29 116.1)">1</text>
<text x="158.5" y="116.1" transform="rotate(-90 158.5 116.1)">1</text>
<text x="288" y="116.1" transform="rotate(-90 288 116.1)">1</text>
<text x="29" y="123.8" transform="rotate(-90 29 123.8)">2</text>
<text x="158.5" y="123.8" transform="rotate(-90 158.5 123.8)">2</text>
<text x="288" y="123.8" transform="rotate(-90 288 123.8)">2</text>
<text x="32.5" y="128">1</text>
<text x="40.1" y="128">2</text>
<text x="53.6" y="128">22</text>
<text x="111.5" y="128.8" transform="rotate(-90 111.5 128.8)">1</text>
<text x="162" y="128">1</text>
<text x="169.6" y="128">2</text>
<text x="183.2" y="128">22</text>
<text x="241" y="128.8" transform="rotate(-90 241 128.8)">1</text>
<text x="291.5" y="128">1</text>
<text x="299.2" y="128">2</text>
<text x="312.7" y="128">22</text>
<text x="370.6" y="128.8" transform="rotate(-90 370.6 128.8)">1</text>
<text x="111.5" y="136.5" transform="rotate(-90 111.5 136.5)">2</text>
<text x="241" y="136.5" transform="rotate(-90 241 136.5)">2</text>
<text x="370.6" y="136.5" transform="rotate(-90 370.6 136.5)">2</text>
<text x="48" y="140.3" transform="rotate(-90 48 140.3)">1</text>
<text x="177.5" y="140.3" transform="rotate(-90 177.5 140.3)">1</text>
<text x="307.1" y="140.3" transform="rotate(-90 307.1 140.3)">1</text>
<text x="48" y="147.9" transform="rotate(-90 48 147.9)">2</text>
<text x="177.5" y="147.9" transform="rotate(-90 177.5 147.9)">2</text>
<text x="307.1" y="147.9" transform="rotate(-90 307.1 147.9)">2</text>
<text x="55.6" y="155.9" transform="rotate(-90 55.6 155.9)">21</text>
<text x="75.9" y="153.4" transform="rotate(-90 75.9 153.4)">12</text>
<text x="185.2" y="155.9" transform="rotate(-90 185.2 155.9)">21</text>
<text x="205.5" y="153.4" transform="rotate(-90 205.5 153.4)">12</text>
<text x="314.7" y="155.9" transform="rotate(-90 314.7 155.9)">21</text>
<text x="335" y="153.4" transform="rotate(-90 335 153.4)">12</text>
<text x="75.9" y="180.9" transform="rotate(-90 75.9 180.9)">1</text>
<text x="84.5" y="182.6">2</text>
<text x="205.5" y="180.9" transform="rotate(-90 205.5 180.9)">1</text>
<text x="214.1" y="182.6">2</text>
<text x="335" y="180.9" transform="rotate(-90 335 180.9)">1</text>
<text x="343.6" y="182.6">2</text>
<text x="84.5" y="190.2">3</text>
<text x="214.1" y="190.2">3</text>
<text x="343.6" y="190.2">3</text>
<text x="75.9" y="193.6" transform="rotate(-90 75.9 193.6)">4</text>
<text x="205.5" y="193.6" transform="rotate(-90 205.5 193.6)">4</text>
<text x="335" y="193.6" transform="rotate(-90 335 193.6)">4</text>
<text x="205.2" y="258.8">1</text>
<text x="205.2" y="262.6">2</text>
<text x="205.2" y="266.4">3</text>
</g>
<g font-size="1.2" fill="#a5a4a2">
<text x="101.3" y="136.5" transform="rotate(-90 101.3 136.5)">1</text>
<text x="230.9" y="136.5" transform="rotate(-90 230.9 136.5)">1</text>
<text x="360.4" y="136.5" transform="rotate(-90 360.4 136.5)">1</text>
<text x="101.3" y="144.1" transform="rotate(-90 101.3 144.1)">2</text>
<text x="230.9" y="144.1" transform="rotate(-90 230.9 144.1)">2</text>
<text x="360.4" y="144.1" transform="rotate(-90 360.4 144.1)">2</text>
<text x="101.3" y="158" transform="rotate(-90 101.3 158)">1</text>
<text x="230.9" y="158" transform="rotate(-90 230.9 158)">1</text>
<text x="360.4" y="158" transform="rotate(-90 360.4 158)">1</text>
<text x="101.3" y="165.7" transform="rotate(-90 101.3 165.7)">2</text>
<text x="230.9" y="165.7" transform="rotate(-90 230.9 165.7)">2</text>
<text x="360.4" y="165.7" transform="rotate(-90 360.4 165.7)">2</text>
</g>
</svg>
